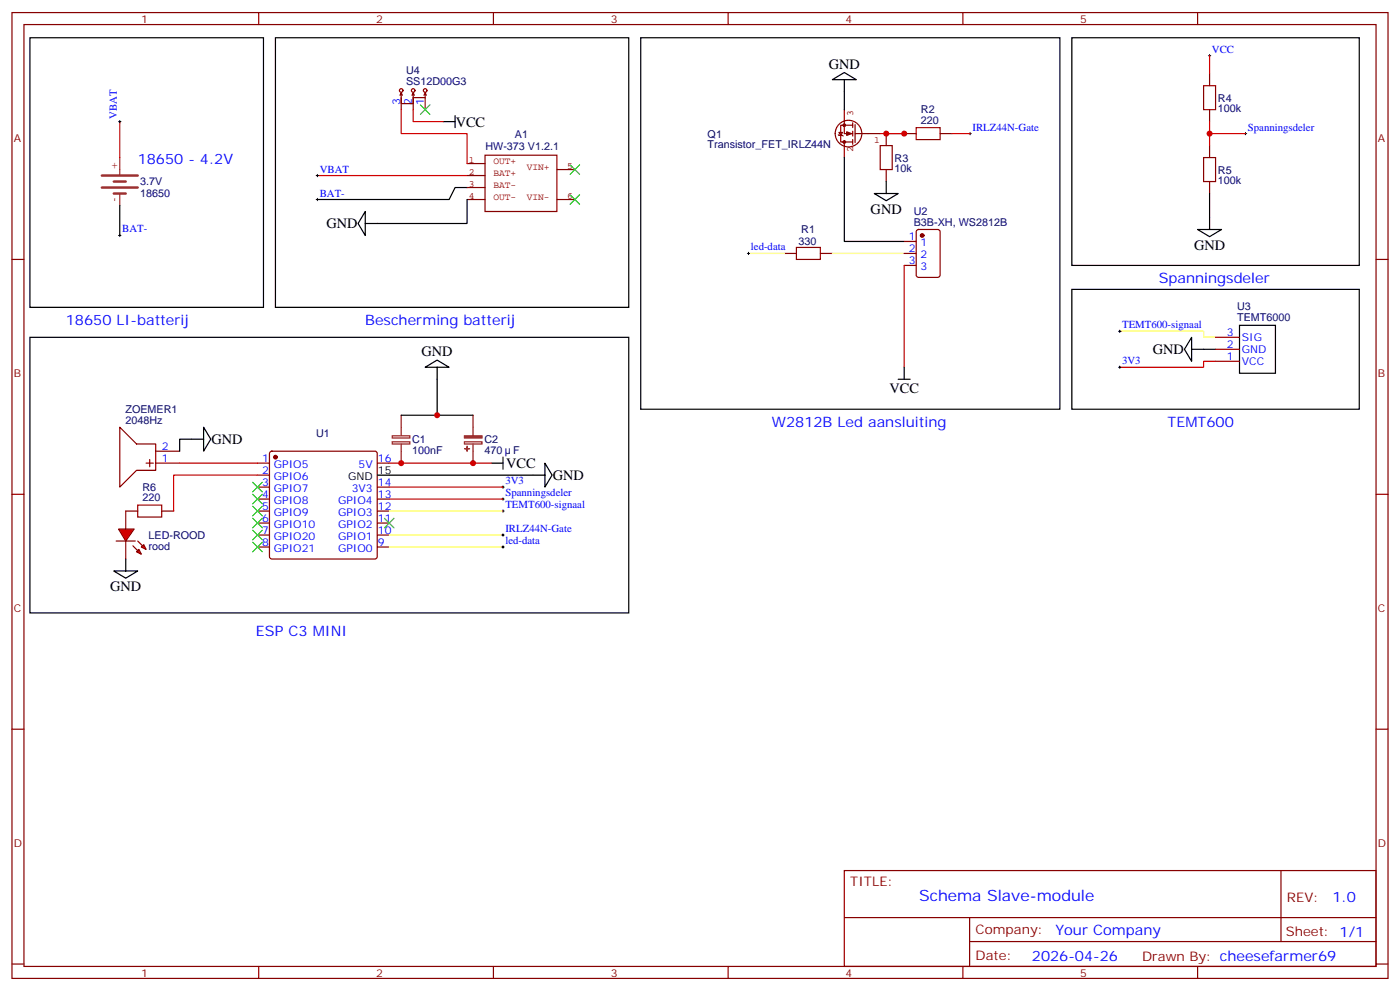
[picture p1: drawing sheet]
<svg xmlns="http://www.w3.org/2000/svg" width="412mm" height="292mm" viewBox="0 0 412 292" stroke-linecap="round" stroke-linejoin="round" font-family="sans-serif">
<g fill="none" stroke="#870000" stroke-width=".35">
<path d="M3.5 3.7h405.4v284.3h-405.4zM7.1 7.2h398.2v277.3h-398.2zM76.2 3.7v3.5M145.3 3.7v3.5M214.5 3.7v3.5M283.6 3.7v3.5M352.8 3.7v3.5M261.1 39.3v3.6M266.3 39.3h3.6M276.9 39.3h3.6M356.3 21.7v3.5M356.3 32.3v3.5"/>
<path d="M261.1 49.9v3.5M356.3 42.9v3.5M356.3 53.4v3.6M3.5 76.4h3.6M231.1 74.6h3.5M241.7 74.6h3.5M405.3 76.4h3.6M358.1 99.3h7M358.1 102.8h7M358.1 106.4h7M35.3 125.8l4.9 4.9h5.7v7.8h-5.7l-4.9 4.9zM43 136.3h2.2"/>
<path d="M44.1 135.3v2.1M45.9 136.3h7M45.9 132.8h7M75.8 136.3h3.6M75.8 139.9h3.6M79.6 133l.5-.2h30.3l.5 .2 .2 .5v30.4l-.2 .5-.5 .2h-30.3l-.5-.3-.2-.4v-30.4zM111.1 136.3h3.6M3.5 145.5h3.6M37 150.5h3.6M47.6 150.5h3.6M75.8 143.4h3.6M75.8 146.9h3.6"/>
<path d="M75.8 150.5h3.6M75.8 154h3.6M75.8 157.5h3.6M111.1 143.4h3.6M111.1 146.9h3.6M111.1 150.5h3.6M111.1 154h3.6M111.1 157.5h3.6M405.3 145.5h3.6M75.8 161h3.6M111.1 161h3.6M3.5 214.7h3.6"/>
<path d="M405.3 214.7h3.6M248.7 256.3h156.6v28.2h-156.6zM377.3 256.3v20.9M248.7 270.1h156.5M285.6 277.2h119.6M285.6 270.1v14.2M3.5 283.8h3.6M76.2 284.5v3.5M145.3 284.5v3.5M214.5 284.5v3.5M283.6 284.5v3.5M352.8 284.5v3.5"/>
<path d="M405.3 283.8h3.6"/>
</g>
<circle cx="81.1" cy="134.6" r=".53" fill="#870000" stroke="#870000" stroke-width=".35"/>
<g fill="none" stroke="#000" stroke-width=".35">
<path d="M8.8 11.1h68.8v79.4h-68.8zM81.1 11.1h104.1v79.4h-104.1zM188.7 11.1h123.5v109.4h-123.5zM315.7 11.1h84.7v67h-84.7zM130.5 35.8h3.6M134.1 34v3.6M245.2 23.5l3.5-2.2 3.5 2.2zM248.7 23.5v3.5M137.6 55.2h-3.5l-1.8 3.5h-38.8M248.7 46.4v24.7h17.6M257.5 57h7.1l-3.5 2.1zM261.1 53.4v3.6"/>
<path d="M356.3 57v10.6M35.3 60.5v8.8M107.6 62.3v7l-2.1-3.5zM107.6 65.8h3.5M352.8 67.6h7l-3.5 2.1zM315.7 85.2h84.7v35.3h-84.7zM351 99.3v7.1l-2.1-3.6zM365.1 95.8h10.6v14.1h-10.6zM125.2 108.1l3.6-2.1 3.5 2.1zM128.8 108.1v14.1M351 102.8h7.1M60 125.8l2.1 3.5-2.1 3.5z"/>
<path d="M60 129.3h-7.1v3.5M111.1 139.9h49.4M118.2 122.2h21.1M144.6 136.3h3.6M148.2 134.6v3.5M160.5 136.3l2.1 3.6-2.1 3.5z"/>
</g>
<path d="M30 51.7h10.6M30 55.2h10.6M33.5 53.4h3.5M33.5 57h3.5" fill="none" stroke="#8c2424" stroke-width=".71"/>
<path d="M35.3 46.4v4.9M35.3 57v3.5M115.5 128.3h5.2v.6h-5.2zM115.5 130.1h5.2v.6h-5.2zM118.2 122.2v6M118.2 130.7v5.6M136.8 130.1h5.2v.6h-5.2zM139.3 122.2v6M139.3 130.7v5.6" fill="none" stroke="#8c2424" stroke-width=".35"/>
<path d="M356.3 16.4v5.3M35.3 35.8v10.6M356.3 35.8v7.1M356.3 39.3h10.6M93.5 51.7h44.1M358.1 106.4h-3.6v1.7h-24.7M52.9 136.3h22.9M114.7 136.3h29.9M114.7 146.9h33.5M114.7 143.4h33.5" fill="none" stroke="#f00" stroke-width=".35"/>
<g fill="none" stroke="#3c3" stroke-width=".35">
<path d="M74.4 142l2.9 2.8M74.4 145.5l2.9 2.8M74.4 149l2.9 2.9M74.4 152.6l2.9 2.8M74.4 156.1l2.9 2.8M74.4 159.6l2.9 2.9M77.3 142l-2.9 2.8M77.3 145.5l-2.9 2.8M77.3 149l-2.9 2.9M77.3 152.6l-2.9 2.8M77.3 156.1l-2.9 2.8M77.3 159.6l-2.9 2.9"/>
<path d="M113.2 152.6l2.9 2.8M116.1 152.6l-2.9 2.8"/>
</g>
<g fill="#8c2424" stroke="#8c2424" stroke-width=".35">
<path d="M136.8 128.3h5.2v.6h-5.2z"/>
<path d="M136.9 132.1h1.4z"/>
<path d="M137.6 131.4v1.4z"/>
</g>
<path d="M220.5 74.6h10.6M245.2 74.6h21.1M114.7 157.5h33.5M114.7 161h33.5" fill="none" stroke="#ff6" stroke-width=".35"/>
<path d="M269.9 37.6h7v3.5h-7zM354.5 25.2h3.6v7.1h-3.6zM259.3 42.9h3.5v7h-3.5zM354.5 46.4h3.6v7h-3.6zM234.6 72.8h7.1v3.6h-7.1zM40.6 148.7h7v3.5h-7z" fill="none" stroke="#a10000" stroke-width=".35"/>
<g fill="#850000" stroke="#850000" stroke-width=".35">
<path d="M249.4 38.8l1.4 .5-1.4 .6z"/>
<circle cx="248.7" cy="36.9" r=".39"/>
<circle cx="248.7" cy="41.8" r=".39"/>
</g>
<g fill="none" stroke="#850000" stroke-width=".35">
<path d="M246.9 39.7l1.5 .3M247.1 39h1.1l-.6 .9zM248.7 32.3v7h2.5M251.2 36.9h-3.6v4.9h1.1M251.2 36.2v1.4M251.2 38.6v1.4M251.9 36.7v5.3M251.9 39.3h7.4M248.7 41.8v4.6M248.7 41.8h2.5M251.2 41.1v1.4"/>
<circle cx="249.9" cy="39.3" r="3.9"/>
</g>
<g fill="none" stroke="#000" stroke-width=".29">
<path d="M356 16.4h.7M356.3 16.1v.7M285.4 39.3h.7M285.8 39v.7M366.5 39.3h.7M366.9 39v.7M93.1 51.7h.7M93.5 51.3v.7M220.1 74.6h.7M220.5 74.3v.7M329.5 97.5h.7M329.8 97.2v.7"/>
<path d="M329.5 108.1h.7M329.8 107.8v.7M147.8 157.5h.7M147.8 146.9h.7M147.8 143.4h.7M147.8 150.5h.7M148.2 143.1v.7M148.2 146.6v.7M148.2 150.1v.7M148.2 157.2v.7M147.8 161h.7M148.2 160.7v.7"/>
</g>
<path d="M329.8 97.5h24.7v1.8h3.6M114.7 150.5h33.5" fill="none" stroke="#ff0" stroke-width=".35"/>
<g fill="#f00" stroke="#870000" stroke-width=".35">
<path d="M34.9 155.8h4.6l-2.5 3.5z"/>
<path d="M34.2 159.3h5.7z"/>
</g>
<g fill="#870000" stroke="#870000" stroke-width=".35">
<path d="M40.6 159.3l1.4 1.4z"/>
<path d="M39.2 160.7l1.4 1.4z"/>
</g>
<g fill="#f00" stroke="#870000" stroke-width=".35">
<path d="M41.6 161l.7-.7 .7 1.4z"/>
<path d="M40.2 162.5l.7-.8 .7 1.5z"/>
</g>
<g fill="none" stroke="#870000" stroke-width=".35">
<path d="M117.8 28l.4-.7v3.2h3.5v-1.7v3.5M118.2 28.8v3.5M118.2 27.3l.3 .7M121.7 27.3l.4 .7M125.2 27.3v1.5h-3.5v-1.5l-.3 .7M125.2 27.3l.4 .7M125.2 27.3l-.3 .7M125.2 28.8v3.5M266.3 71.1h3.6M266.3 74.6h3.6M266.3 78.1h3.6M270.1 67.8l.5-.2h5.6l.7 .4v13l-.4 .6-5.9 .1-.7-.5v-12.9z"/>
<path d="M37 150.5v5.3M37 159.3v5.3"/>
<circle cx="118.2" cy="26.6" r=".53"/>
<circle cx="121.7" cy="26.6" r=".53"/>
<circle cx="125.2" cy="26.6" r=".53"/>
</g>
<path d="M118.2 32.3v7h19.4v8.9M121.7 32.3v3.5h8.8M259.3 39.3h7M280.5 39.3h5.3M266.3 78.1v30M75.8 139.9h-24.6v10.6" fill="none" stroke="#f00" stroke-width=".35"/>
<path d="M248.7 27v5.3M137.6 58.7v7.1h-26.5M8.8 99.3h176.4v81.1h-176.4zM264.6 111.7h3.5M266.3 108.1v3.6M33.5 168.1h7.1l-3.6 2.1zM37 164.6v3.5" fill="none" stroke="#000" stroke-width=".35"/>
<path d="M123.8 30.9l2.8 2.8M126.6 30.9l-2.8 2.8M167.9 48.5l2.8 2.8M167.9 57.3l2.8 2.8M170.7 48.5l-2.8 2.8M170.7 57.3l-2.8 2.8" fill="none" stroke="#3c3" stroke-width=".35"/>
<path d="M137.6 48.2h5.3M137.6 51.7h5.3M137.6 55.2h5.3M137.6 58.7h5.3M142.9 45.7h21.1v16.6h-21.1zM164 58.7h5.3M164 49.9h5.3" fill="none" stroke="#850000" stroke-width=".35"/>
<circle cx="271.6" cy="69.3" r=".53" fill="#870000" stroke="#870000" stroke-width=".35"/>
<path d="M34.9 35.8h.7M35.3 35.5v.7M93.1 58.7h.7M93.5 58.4v.7M34.9 69.3h.7M35.3 69v.7" fill="none" stroke="#000" stroke-width=".29"/>
<g fill="#c00">
<circle cx="118.2" cy="136.3" r=".88"/>
<circle cx="139.3" cy="136.3" r=".88"/>
<circle cx="128.8" cy="122.2" r=".88"/>
<circle cx="356.3" cy="39.3" r=".88"/>
<circle cx="261.1" cy="39.3" r=".88"/>
<circle cx="266.3" cy="39.3" r=".88"/>
</g>
<text font-size="4.6" fill="#00f" x="270.8" y="265.3">Schema Slave-module</text>
<g font-size="4.2">
<text x="244.1" y="20.3">GND</text>
<text x="134.2" y="37.2">VCC</text>
<text x="256.5" y="63.1">GND</text>
<text x="96.1" y="67.2">GND</text>
<text x="351.7" y="73.6">GND</text>
<text x="124.2" y="104.9">GND</text>
<text x="339.5" y="104.2">GND</text>
<text x="262" y="115.6">VCC</text>
<text x="62.3" y="130.7">GND</text>
<text x="149.1" y="137.8">VCC</text>
<text x="162.8" y="141.3">GND</text>
<text x="32.5" y="174.1">GND</text>
</g>
<g font-size="4.2" fill="#00f">
<text x="40.6" y="48.2">18650 - 4.2V</text>
<text x="341.3" y="83.3">Spanningsdeler</text>
<text x="19.4" y="95.8">18650 LI-batterij</text>
<text x="107.6" y="95.8">Bescherming batterij</text>
<text x="227.4" y="125.6">W2812B Led aansluiting</text>
<text x="343.9" y="125.6">TEMT600</text>
<text x="75.4" y="187.4">ESP C3 MINI</text>
<text x="392.5" y="265.6">1.0</text>
<text x="310.9" y="275.1">Your Company</text>
<text x="304" y="282.9">2026-04-26</text>
</g>
<g font-size="3.9" fill="#800">
<text x="250.5" y="260.9">TITLE:</text>
<text x="379.1" y="265.6">REV:</text>
<text x="287.4" y="275.1">Company:</text>
<text x="378.7" y="275.7">Sheet: 1/1</text>
<text x="287.4" y="282.8">Date:</text>
<text x="336.4" y="282.8">Drawn By: cheesefarmer69</text>
</g>
<g font-size="3.2" fill="#800">
<text x="41.6" y="6.7">1</text>
<text x="110.8" y="6.7">2</text>
<text x="179.9" y="6.7">3</text>
<text x="249.1" y="6.7">4</text>
<text x="318.2" y="6.7">5</text>
<text x="4.1" y="41.8">A</text>
<text x="405.9" y="41.8">A</text>
<text x="4.1" y="110.9">B</text>
<text x="405.9" y="110.9">B</text>
<text x="4.1" y="180.1">C</text>
<text x="405.9" y="180.1">C</text>
<text x="4.1" y="249.2">D</text>
<text x="405.9" y="249.2">D</text>
<text x="41.6" y="287.5">1</text>
<text x="110.8" y="287.5">2</text>
<text x="179.9" y="287.5">3</text>
<text x="249.1" y="287.5">4</text>
<text x="318.2" y="287.5">5</text>
</g>
<g font-size="3.2" fill="#00f">
<text x="357" y="15.5">VCC</text>
<text x="34.4" y="35.1" transform="rotate(-90 34.4 35.1)">VBAT</text>
<text x="117.8" y="30.8" transform="rotate(-90 117.8 30.8)">3</text>
<text x="121.4" y="30.8" transform="rotate(-90 121.4 30.8)">2</text>
<text x="124.9" y="30.8" transform="rotate(-90 124.9 30.8)">1</text>
<text x="286.5" y="38.5">IRLZ44N-Gate</text>
<text x="367.6" y="38.5">Spanningsdeler</text>
<text x="94.2" y="50.8">VBAT</text>
<text x="94.2" y="57.9">BAT-</text>
<text x="36" y="68.4">BAT-</text>
<text x="267.7" y="70.7">1</text>
<text x="221.2" y="73.7">led-data</text>
<text x="267.7" y="74.3">2</text>
<text x="267.7" y="77.8">3</text>
<text x="271.2" y="72.5">1</text>
<text x="271.2" y="76">2</text>
<text x="271.2" y="79.6">3</text>
<text x="330.6" y="96.7">TEMT600-signaal</text>
<text x="361.3" y="99">3</text>
<text x="365.8" y="100.4">SIG</text>
<text x="330.6" y="107.2">3V3</text>
<text x="361.3" y="102.5">2</text>
<text x="361.3" y="106">1</text>
<text x="365.8" y="103.9">GND</text>
<text x="365.8" y="107.4">VCC</text>
<text x="47.6" y="132.5">2</text>
<text x="47.6" y="136">1</text>
<text x="77.2" y="136">1</text>
<text x="80.7" y="137.8">GPIO5</text>
<text x="105.6" y="137.8">5V</text>
<text x="111.3" y="136">16</text>
<text x="77.2" y="139.5">2</text>
<text x="77.2" y="143.1">3</text>
<text x="80.7" y="141.3">GPIO6</text>
<text x="111.3" y="143.1">14</text>
<text x="148.9" y="142.5">3V3</text>
<text x="77.2" y="146.6">4</text>
<text x="80.7" y="144.8">GPIO7</text>
<text x="80.7" y="148.3">GPIO8</text>
<text x="99.6" y="148.3">GPIO4</text>
<text x="103.6" y="144.8">3V3</text>
<text x="111.3" y="146.6">13</text>
<text x="148.9" y="146">Spanningsdeler</text>
<text x="148.9" y="149.6">TEMT600-signaal</text>
<text x="77.2" y="150.1">5</text>
<text x="77.2" y="153.6">6</text>
<text x="80.7" y="151.9">GPIO9</text>
<text x="80.7" y="155.4">GPIO10</text>
<text x="99.6" y="155.4">GPIO2</text>
<text x="99.6" y="151.9">GPIO3</text>
<text x="111.3" y="153.6">11</text>
<text x="111.3" y="150.1">12</text>
<text x="77.2" y="157.2">7</text>
<text x="77.2" y="160.7">8</text>
<text x="80.7" y="158.9">GPIO20</text>
<text x="99.6" y="158.9">GPIO1</text>
<text x="111.3" y="160.7">9</text>
<text x="111.3" y="157.2">10</text>
<text x="148.9" y="156.6">IRLZ44N-Gate</text>
<text x="148.9" y="160.2">led-data</text>
<text x="80.7" y="162.5">GPIO21</text>
<text x="99.6" y="162.5">GPIO0</text>
</g>
<g font-size="3.2" fill="#000080">
<text x="119.6" y="21.8">U4</text>
<text x="119.6" y="25">SS12D00G3</text>
<text x="358.8" y="29.9">R4</text>
<text x="271.3" y="33.4">R2</text>
<text x="358.8" y="33.1">100k</text>
<text x="151.7" y="40.5">A1</text>
<text x="208.5" y="40.5">Q1</text>
<text x="271.3" y="36.5">220</text>
<text x="143" y="44">HW-373 V1.2.1</text>
<text x="208.5" y="43.6">Transistor_FET_IRLZ44N</text>
<text x="263.5" y="47.6">R3</text>
<text x="263.5" y="50.7">10k</text>
<text x="358.8" y="51.1">R5</text>
<text x="41.3" y="54.6">3.7V</text>
<text x="41.3" y="58.1">18650</text>
<text x="358.8" y="54.2">100k</text>
<text x="269.2" y="63.3">U2</text>
<text x="236" y="68.6">R1</text>
<text x="269.2" y="66.4">B3B-XH, WS2812B</text>
<text x="235.2" y="72.2">330</text>
<text x="364.4" y="94.6">TEMT6000</text>
<text x="364.4" y="91.3">U3</text>
<text x="36.9" y="124.7">2048Hz</text>
<text x="36.9" y="121.6">ZOEMER1</text>
<text x="93.1" y="128.6">U1</text>
<text x="121.4" y="130.5">C1</text>
<text x="142.7" y="130.5">C2</text>
<text x="121.4" y="133.6">100nF</text>
<text x="142.7" y="133.6">470</text>
<text x="151.2" y="133.6">F</text>
<text x="42" y="147.6">220</text>
<text x="42" y="144.5">R6</text>
<text x="43.7" y="161.8">rood</text>
<text x="43.7" y="158.7">LED-ROOD</text>
</g>
<g font-size="3.2" fill="#8d2323">
<text x="34.6" y="50" transform="rotate(-90 34.6 50)">+</text>
<text x="34.6" y="59.4" transform="rotate(-90 34.6 59.4)">-</text>
</g>
<g font-size="3.2">
<text x="102.5" y="141.3">GND</text>
<text x="111.3" y="139.5">15</text>
</g>
<g font-size="2.8" fill="#840000">
<text x="251.4" y="34" transform="rotate(-90 251.4 34)">3</text>
<text x="257.5" y="42">1</text>
<text x="251.4" y="44.6" transform="rotate(-90 251.4 44.6)">2</text>
<text x="138.1" y="48.1">1</text>
<text x="138.1" y="51.6">2</text>
<text x="145.3" y="48.4">OUT+</text>
<text x="145.3" y="51.9">BAT+</text>
<text x="155.2" y="50.2">VIN+</text>
<text x="167.1" y="49.9">5</text>
<text x="138.1" y="55.2">3</text>
<text x="138.1" y="58.7">4</text>
<text x="145.3" y="55.5">BAT-</text>
<text x="145.3" y="59">OUT-</text>
<text x="155.2" y="59">VIN-</text>
<text x="167.1" y="58.7">6</text>
</g>
</svg>
